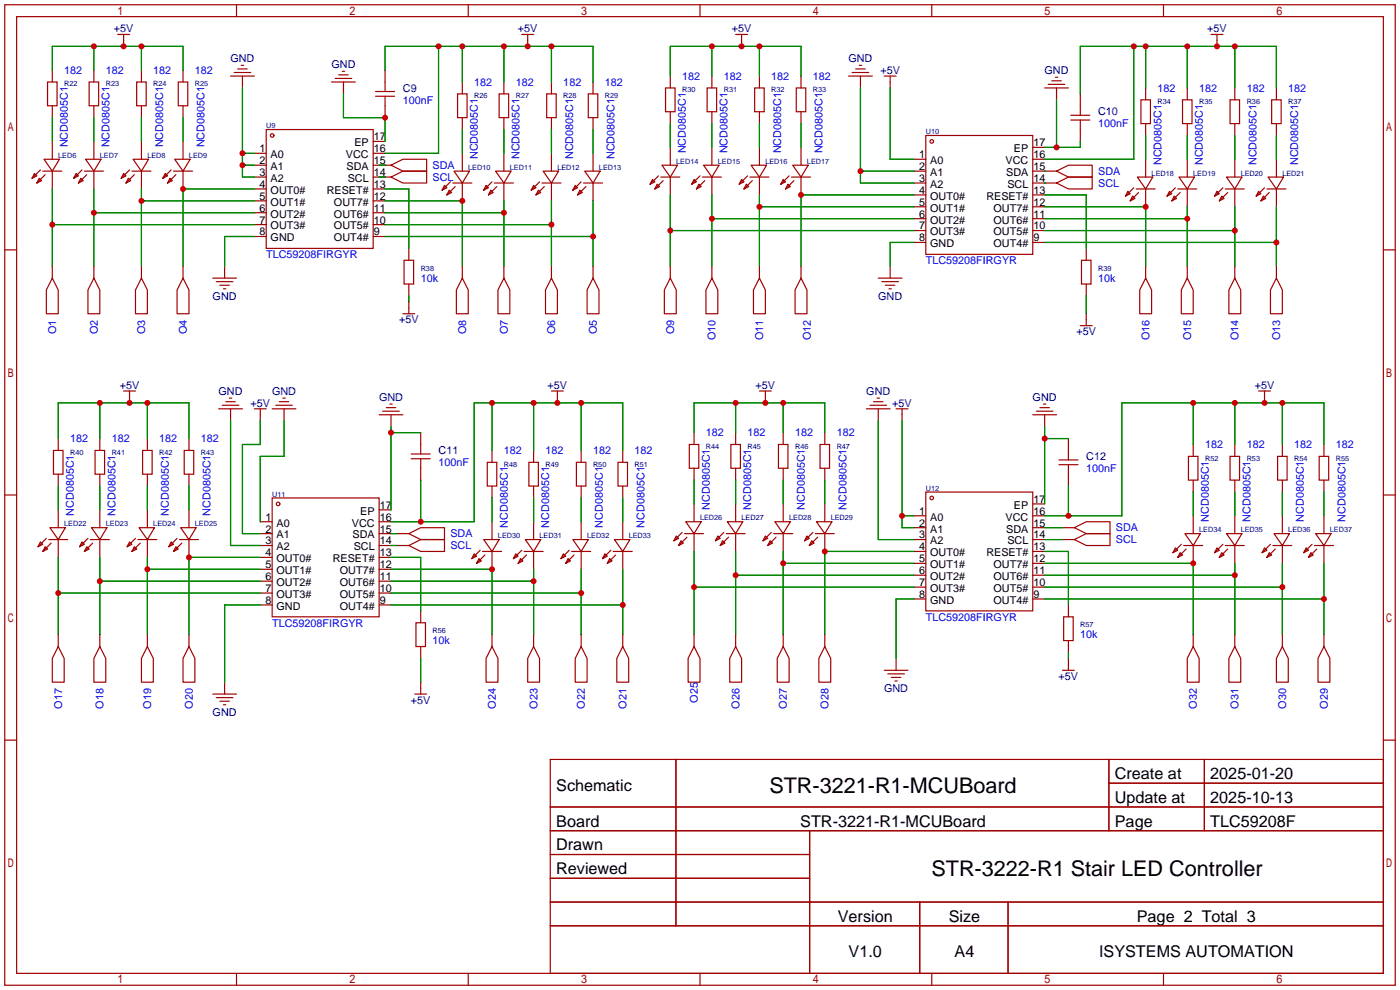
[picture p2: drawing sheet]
<svg xmlns="http://www.w3.org/2000/svg" width="299mm" height="212mm" viewBox="0 0 299 212" stroke-linecap="round" stroke-linejoin="round" font-family="sans-serif">
<g fill="none" stroke="#a10000" stroke-width=".25">
<path d="M1 1h297.2v209.6h-297.2zM3.6 3.6h292.1v204.4h-292.1zM10.2 17.5h2v5.1h-2zM11.2 15v2.5M19 17.5h2.1v5.1h-2.1zM20.1 15v2.5M25.1 7.4h2.6M26.4 7.4v2.5M29.2 17.5h2v5.1h-2zM30.2 15v2.5M38.1 17.5h2v5.1h-2zM39.1 15v2.5"/>
<path d="M49.3 16.3h5.1M50 15.5h3.6M50.5 1v2.6M50.8 14.7h2M51.6 14h.5M51.8 16.3v2.5M70.9 17.5h5M71.6 16.8h3.6M72.4 16h2M73.2 15.2h.5M73.4 17.5v2.6M80.3 19.6h4"/>
<path d="M82.3 15v4.6M98.8 17.5v2.6M100.1 1v2.6M107.7 17.5v2.6M111.5 7.4h2.5M112.8 7.4v2.5M117.9 17.5v2.6M126.7 17.5v2.6M142.2 18.8h2.1v5.1h-2.1zM143.3 16.3v2.5M149.6 1v2.6M151.1 18.8h2.1v5.1h-2.1z"/>
<path d="M152.1 16.3v2.5M157.2 7.4h2.6M158.5 7.4v2.5M161.3 18.8h2v5.1h-2zM162.3 16.3v2.5M170.2 18.8h2v5.1h-2zM171.2 16.3v2.5M181.4 16.3h5M182.1 15.5h3.6M182.9 14.7h2M183.6 14h.5M183.9 16.3v2.5"/>
<path d="M189 16.3h2.5M190.2 16.3v2.5M199.1 1v2.6M223.3 18.8h5M224 18h3.6M224.8 17.3h2M225.6 16.5h.5M225.8 18.8v2.5M244.9 18.8v2.5M248.7 1v2.6M253.7 18.8v2.5M258.8 7.4h2.6"/>
<path d="M260.1 7.4v2.5M263.9 18.8v2.5M272.8 18.8v2.5M7.4 37.1l.5 .5-1 .5zM8.4 38.1l.5 .5-1 .5zM8.6 36.3l-1.7 1.8M9.1 36.6h4.1M9.4 34h3.3l-1.5 2.6zM9.7 37.3l-1.8 1.8M11.2 22.6v2.5M11.2 30.2v3.8M11.2 36.6v3.8"/>
<path d="M16.3 37.1l.5 .5-1.1 .5zM17.3 38.1l.5 .5-1 .5zM17.5 36.3l-1.8 1.8M18 36.6h4.1M18.3 34h3.3l-1.5 2.6zM18.5 37.3l-1.7 1.8M20.1 22.6v2.5M20.1 30.2v3.8M20.1 36.6v3.8M26.4 37.1l.5 .5-1 .5zM27.4 38.1l.5 .5-1 .5zM27.7 36.3l-1.8 1.8"/>
<path d="M28.2 36.6h4.1M28.4 34h3.3l-1.5 2.6zM28.7 37.3l-1.8 1.8M30.2 22.6v2.5M30.2 30.2v3.8M30.2 36.6v3.8M35.3 37.1l.5 .5-1 .5zM36.3 38.1l.5 .5-1 .5zM36.6 36.3l-1.8 1.8M37.1 36.6h4M37.3 34h3.3l-1.5 2.6zM37.6 37.3l-1.8 1.8"/>
<path d="M39.1 22.6v2.5M39.1 30.2v3.8M39.1 36.6v3.8M54.4 32.8h2.5M54.4 35.3h2.5M54.4 37.8h2.5M56.9 27.7h22.9v25.4h-22.9zM79.8 32.8h2.5M79.8 35.3h3.8M79.8 37.8h3.8M79.8 30.2h2.5M80.3 20.6h4"/>
<path d="M82.3 20.6v4.5M83.6 35.3l2.5-1.3h5.1v2.6h-5.1zM83.6 37.8l2.5-1.2h5.1v2.5h-5.1zM95 39.6l.5 .5-1 .5zM96.3 38.9l-1.8 1.7M96.8 39.1h4M97 36.6h3.3l-1.5 2.5zM97.3 39.9l-1.8 1.8M97.8 20.1h2v5h-2zM98.8 25.1v2.6M98.8 32.8v3.8M98.8 39.1v3.8"/>
<path d="M103.9 39.6l.5 .5-1 .5zM105.2 38.9l-1.8 1.7M105.7 39.1h4M105.9 36.6h3.3l-1.5 2.5zM106.2 39.9l-1.8 1.8M106.7 20.1h2v5h-2zM107.7 25.1v2.6M107.7 32.8v3.8M107.7 39.1v3.8M114 39.6l.6 .5-1.1 .5zM115.3 38.9l-1.8 1.7M115.8 39.1h4.1"/>
<path d="M116.1 36.6h3.3l-1.5 2.5zM116.3 39.9l-1.7 1.8M116.8 20.1h2.1v5h-2.1zM117.9 25.1v2.6M117.9 32.8v3.8M117.9 39.1v3.8M122.9 39.6l.5 .5-1 .5zM124.2 38.9l-1.8 1.7M124.7 39.1h4.1M125 36.6h3.3l-1.6 2.5zM125.2 39.9l-1.8 1.8M125.7 20.1h2.1v5h-2.1z"/>
<path d="M126.7 25.1v2.6M126.7 32.8v3.8M126.7 39.1v3.8M139.4 38.4l.6 .5-1.1 .5zM140.5 39.4l.5 .5-1 .5zM140.7 37.6l-1.8 1.8M141.2 37.8h4.1M141.5 35.3h3.3l-1.5 2.5zM141.7 38.6l-1.7 1.8M143.3 23.9v2.5M143.3 31.5v3.8M143.3 37.8v3.9"/>
<path d="M148.3 38.4l.5 .5-1 .5zM149.4 39.4l.5 .5-1.1 .5zM149.6 37.6l-1.8 1.8M150.1 37.8h4.1M150.4 35.3h3.3l-1.6 2.5zM150.6 38.6l-1.8 1.8M152.1 23.9v2.5M152.1 31.5v3.8M152.1 37.8v3.9M158.5 38.4l.5 .5-1 .5zM159.5 39.4l.5 .5-1 .5zM159.8 37.6l-1.8 1.8"/>
<path d="M160.3 37.8h4M160.5 35.3h3.3l-1.5 2.5zM160.8 38.6l-1.8 1.8M162.3 23.9v2.5M162.3 31.5v3.8M162.3 37.8v3.9M167.4 38.4l.5 .5-1 .5zM168.4 39.4l.5 .5-1 .5zM168.7 37.6l-1.8 1.8M169.2 37.8h4M169.4 35.3h3.3l-1.5 2.5zM169.7 38.6l-1.8 1.8"/>
<path d="M171.2 23.9v2.5M171.2 31.5v3.8M171.2 37.8v3.9M195.3 34h2.6M195.3 36.6h2.6M195.3 39.1h2.6M197.9 29h22.8v25.4h-22.8zM220.7 34h2.6M220.7 36.6h5.1M220.7 39.1h5.1M220.7 31.5h2.6M225.8 36.6l2.5-1.3h5.1v2.5h-5.1z"/>
<path d="M225.8 39.1l2.5-1.3h5.1v2.6h-5.1zM228.9 25.7h4M228.9 24.6h4M230.9 20.1v4.5M230.9 25.7v4.5M243.1 37.8h3.3l-1.5 2.6zM243.8 21.3h2.1v5.1h-2.1zM244.9 26.4v2.6M244.9 34v3.8M252 37.8h3.3l-1.6 2.6zM252.7 21.3h2.1v5.1h-2.1zM253.7 26.4v2.6"/>
<path d="M253.7 34v3.8M262.1 37.8h3.3l-1.5 2.6zM262.9 21.3h2v5.1h-2zM263.9 26.4v2.6M263.9 34v3.8M271 37.8h3.3l-1.5 2.6zM271.8 21.3h2v5.1h-2zM272.8 26.4v2.6M272.8 34v3.8M1 53.4h2.6M11.2 59.4l1.2 2.6v5.1h-2.5v-5.1zM11.2 56.9v2.5"/>
<path d="M20.1 59.4l1.2 2.6v5.1h-2.5v-5.1zM20.1 56.9v2.5M30.2 59.4l1.3 2.6v5.1h-2.5v-5.1zM30.2 56.9v2.5M39.1 59.4l1.3 2.6v5.1h-2.6v-5.1zM39.1 56.9v2.5M45.5 59.4h5M48 56.9v2.5M54.4 40.4h2.5M54.4 42.9h2.5M54.4 45.5h2.5M54.4 48h2.5"/>
<path d="M54.4 50.5h2.5M79.8 40.4h2.5M79.8 42.9h2.5M79.8 45.5h2.5M79.8 48h2.5M79.8 50.5h2.5M86.4 55.6h2v5.1h-2zM87.4 53.1v2.5M96 40.6l.5 .5-1 .6zM98.8 59.4l1.3 2.6v5.1h-2.6v-5.1zM98.8 56.9v2.5M104.9 40.6l.5 .5-1 .6z"/>
<path d="M107.7 59.4l1.3 2.6v5.1h-2.6v-5.1zM107.7 56.9v2.5M115.1 40.6l.5 .5-1 .6zM117.9 59.4l1.2 2.6v5.1h-2.5v-5.1zM117.9 56.9v2.5M124 40.6l.5 .5-1.1 .6zM126.7 59.4l1.3 2.6v5.1h-2.5v-5.1zM126.7 56.9v2.5M143.3 59.4l1.2 2.6v5.1h-2.5v-5.1zM143.3 56.9v2.5M152.1 59.4l1.3 2.6v5.1h-2.5v-5.1zM152.1 56.9v2.5"/>
<path d="M162.3 59.4l1.3 2.6v5.1h-2.6v-5.1zM162.3 56.9v2.5M171.2 59.4l1.3 2.6v5.1h-2.6v-5.1zM171.2 56.9v2.5M187.7 59.4h5.1M190.2 56.9v2.5M195.3 41.7h2.6M195.3 44.2h2.6M195.3 46.7h2.6M195.3 49.3h2.6M195.3 51.8h2.6M220.7 41.7h2.6"/>
<path d="M220.7 44.2h2.6M220.7 46.7h2.6M220.7 49.3h2.6M220.7 51.8h2.6M231.1 55.6h2.1v5.1h-2.1zM232.2 53.1v2.5M241 40.9l.6 .5-1.1 .5zM242.1 41.9l.5 .5-1 .5zM242.3 40.1l-1.8 1.8M242.8 40.4h4.1M243.3 41.1l-1.7 1.8M244.9 59.4l1.2 2.6v5.1h-2.5v-5.1z"/>
<path d="M244.9 40.4v3.8M244.9 56.9v2.5M249.9 40.9l.5 .5-1 .5zM251 41.9l.5 .5-1.1 .5zM251.2 40.1l-1.8 1.8M251.7 40.4h4.1M252.2 41.1l-1.8 1.8M253.7 59.4l1.3 2.6v5.1h-2.5v-5.1zM253.7 40.4v3.8M253.7 56.9v2.5M260.1 40.9l.5 .5-1 .5zM261.1 41.9l.5 .5-1 .5z"/>
<path d="M261.4 40.1l-1.8 1.8M261.9 40.4h4M262.4 41.1l-1.8 1.8M263.9 59.4l1.3 2.6v5.1h-2.6v-5.1zM263.9 40.4v3.8M263.9 56.9v2.5M269 40.9l.5 .5-1 .5zM270 41.9l.5 .5-1 .5zM270.3 40.1l-1.8 1.8M270.8 40.4h4M271.3 41.1l-1.8 1.8M272.8 59.4l1.3 2.6v5.1h-2.6v-5.1z"/>
<path d="M272.8 40.4v3.8M272.8 56.9v2.5M295.7 53.4h2.5M46.2 60.2h3.6M47 61h2M47.8 61.7h.5M86.1 67.1h2.5M87.4 60.7v2.5M87.4 64.5v2.6M188.5 60.2h3.5M189.2 61h2.1M190 61.7h.5"/>
<path d="M230.9 69.6h2.5M232.2 60.7v2.5M232.2 67.1v2.5M11.4 96.3h2.1v5h-2.1zM12.4 93.7v2.6M20.3 96.3h2.1v5h-2.1zM21.3 93.7v2.6M26.4 83.6h2.6M27.7 83.6v2.5M30.5 96.3h2v5h-2zM31.5 93.7v2.6M39.4 96.3h2v5h-2z"/>
<path d="M40.4 93.7v2.6M46.7 87.4h5.1M47.5 86.6h3.6M48.3 85.9h2M49 85.1h.5M49.3 87.4v2.5M54.4 87.4h2.5M55.6 87.4v2.5M58.2 87.4h5M58.9 86.6h3.6M59.7 85.9h2M60.5 85.1h.5"/>
<path d="M60.7 87.4v2.5M81 88.6h5.1M81.8 87.9h3.5M82.5 87.1h2.1M83.3 86.4h.5M83.6 88.6v2.6M87.9 98h4M87.9 97h4M89.9 92.5v4.5M89.9 98v4.6M104.1 98.8h2.1v5.1h-2.1zM105.2 96.3v2.5"/>
<path d="M113 98.8h2.1v5.1h-2.1zM114 96.3v2.5M117.9 83.6h2.5M119.1 83.6v2.5M123.2 98.8h2v5.1h-2zM124.2 96.3v2.5M132.1 98.8h2v5.1h-2zM133.1 96.3v2.5M147.3 95h2.1v5.1h-2.1zM148.3 92.5v2.5M156.2 95h2v5.1h-2zM157.2 92.5v2.5"/>
<path d="M162.3 83.6h2.5M163.6 83.6v2.5M166.4 95h2v5.1h-2zM167.4 92.5v2.5M175.3 95h2v5.1h-2zM176.3 92.5v2.5M185.2 87.4h5M185.9 86.6h3.6M186.7 85.9h2M187.5 85.1h.5M187.7 87.4v2.5M191.5 87.4h2.6"/>
<path d="M192.8 87.4v2.5M220.7 88.6h5.1M221.5 87.9h3.5M222.2 87.1h2.1M223 86.4h.5M223.3 88.6v2.6M226.3 99.3h4.1M226.3 98.3h4.1M228.3 93.7v4.6M228.3 99.3v4.6M254 97.5h2v5.1h-2zM255 95v2.5"/>
<path d="M262.9 97.5h2v5.1h-2zM263.9 95v2.5M269 83.6h2.5M270.3 83.6v2.5M273 97.5h2.1v5.1h-2.1zM274.1 95v2.5M281.9 97.5h2.1v5.1h-2.1zM283 95v2.5M1 105.8h2.6M8.6 115.8l.5 .5-1 .5zM9.7 116.8l.5 .5-1.1 .6zM9.9 115.1l-1.8 1.7"/>
<path d="M10.4 115.3h4.1M10.7 112.8h3.3l-1.6 2.5zM10.9 116.1l-1.8 1.8M12.4 101.3v2.6M12.4 109v3.8M12.4 115.3v3.8M17.5 115.8l.5 .5-1 .5zM18.5 116.8l.5 .5-1 .6zM18.8 115.1l-1.8 1.7M19.3 115.3h4.1M19.6 112.8h3.3l-1.6 2.5zM19.8 116.1l-1.8 1.8"/>
<path d="M21.3 101.3v2.6M21.3 109v3.8M21.3 115.3v3.8M27.7 115.8l.5 .5-1 .5zM28.7 116.8l.5 .5-1 .6zM29 115.1l-1.8 1.7M29.5 115.3h4M29.7 112.8h3.3l-1.5 2.5zM30 116.1l-1.8 1.8M31.5 101.3v2.6M31.5 109v3.8M31.5 115.3v3.8"/>
<path d="M36.6 115.8l.5 .5-1 .5zM37.6 116.8l.5 .5-1 .6zM37.8 115.1l-1.7 1.7M38.4 115.3h4M38.6 112.8h3.3l-1.5 2.5zM38.9 116.1l-1.8 1.8M40.4 101.3v2.6M40.4 109v3.8M40.4 115.3v3.8M55.6 111.5h2.6M55.6 114h2.6M55.6 116.6h2.6"/>
<path d="M55.6 119.1h2.6M58.2 106.4h22.8v25.4h-22.8zM81 111.5h2.6M81 114h2.6M81 116.6h2.6M81 119.1h2.6M81 109h2.6M84.8 114h2.6M84.8 116.6h2.6M87.4 114l2.5-1.2h5.1v2.5h-5.1zM87.4 116.6l2.5-1.3h5.1v2.6h-5.1zM101.3 118.4l.6 .5-1.1 .5z"/>
<path d="M102.4 119.4l.5 .5-1 .5zM102.6 117.6l-1.8 1.8M103.1 117.9h4.1M103.4 115.3h3.3l-1.5 2.6zM103.6 118.6l-1.7 1.8M105.2 103.9v2.5M105.2 111.5v3.8M105.2 117.9v3.8M110.2 118.4l.5 .5-1 .5zM111.3 119.4l.5 .5-1.1 .5zM111.5 117.6l-1.8 1.8M112 117.9h4.1"/>
<path d="M112.3 115.3h3.3l-1.6 2.6zM112.5 118.6l-1.8 1.8M114 103.9v2.5M114 111.5v3.8M114 117.9v3.8M120.4 118.4l.5 .5-1 .5zM121.4 119.4l.5 .5-1 .5zM121.7 117.6l-1.8 1.8M122.2 117.9h4M122.4 115.3h3.3l-1.5 2.6zM122.7 118.6l-1.8 1.8M124.2 103.9v2.5"/>
<path d="M124.2 111.5v3.8M124.2 117.9v3.8M129.3 118.4l.5 .5-1 .5zM130.3 119.4l.5 .5-1 .5zM130.6 117.6l-1.8 1.8M131.1 117.9h4M131.3 115.3h3.3l-1.5 2.6zM131.6 118.6l-1.8 1.8M133.1 103.9v2.5M133.1 111.5v3.8M133.1 117.9v3.8M144.5 114.6l.5 .5-1 .5z"/>
<path d="M145.5 115.6l.5 .5-1 .5zM145.8 113.8l-1.8 1.8M146.3 114h4.1M146.6 111.5h3.3l-1.6 2.5zM146.8 114.8l-1.8 1.8M148.3 100.1v2.5M148.3 107.7v3.8M148.3 114v3.9M153.4 114.6l.5 .5-1 .5zM154.4 115.6l.5 .5-1 .5zM154.7 113.8l-1.8 1.8M155.2 114h4.1"/>
<path d="M155.4 111.5h3.3l-1.5 2.5zM155.7 114.8l-1.8 1.8M157.2 100.1v2.5M157.2 107.7v3.8M157.2 114v3.9M163.6 114.6l.5 .5-1 .5zM164.6 115.6l.5 .5-1 .5zM164.8 113.8l-1.7 1.8M165.4 114h4M165.6 111.5h3.3l-1.5 2.5zM165.9 114.8l-1.8 1.8M167.4 100.1v2.5"/>
<path d="M167.4 107.7v3.8M167.4 114v3.9M172.5 114.6l.5 .5-1 .5zM173.5 115.6l.5 .5-1 .5zM173.7 113.8l-1.7 1.8M174.2 114h4.1M174.5 111.5h3.3l-1.5 2.5zM174.8 114.8l-1.8 1.8M176.3 100.1v2.5M176.3 107.7v3.8M176.3 114v3.9M195.3 110.2h2.6"/>
<path d="M195.3 112.8h2.6M195.3 115.3h2.6M195.3 117.9h2.6M197.9 105.2h22.8v25.4h-22.8zM220.7 110.2h2.6M220.7 112.8h2.6M220.7 115.3h2.6M220.7 117.9h2.6M220.7 107.7h2.6M227.1 112.8h2.5M227.1 115.3h2.5M229.6 112.8l2.6-1.3h5v2.5h-5z"/>
<path d="M229.6 115.3l2.6-1.3h5v2.6h-5zM251.2 117.1l.5 .5-1 .5zM252.2 118.1l.5 .5-1 .5zM252.5 116.3l-1.8 1.8M253 116.6h4M253.2 114h3.3l-1.5 2.6zM253.5 117.3l-1.8 1.8M255 102.6v2.6M255 110.2v3.8M255 116.6v3.8M260.1 117.1l.5 .5-1 .5zM261.1 118.1l.5 .5-1 .5z"/>
<path d="M261.4 116.3l-1.8 1.8M261.9 116.6h4M262.1 114h3.3l-1.5 2.6zM262.4 117.3l-1.8 1.8M263.9 102.6v2.6M263.9 110.2v3.8M263.9 116.6v3.8M270.3 117.1l.5 .5-1.1 .5zM271.3 118.1l.5 .5-1 .5zM271.5 116.3l-1.8 1.8M272 116.6h4.1M272.3 114h3.3l-1.5 2.6z"/>
<path d="M272.5 117.3l-1.7 1.8M274.1 102.6v2.6M274.1 110.2v3.8M274.1 116.6v3.8M279.1 117.1l.6 .5-1.1 .5zM280.2 118.1l.5 .5-1 .5zM280.4 116.3l-1.8 1.8M280.9 116.6h4.1M281.2 114h3.3l-1.5 2.6zM281.4 117.3l-1.7 1.8M283 102.6v2.6M283 110.2v3.8"/>
<path d="M283 116.6v3.8M295.7 105.8h2.5M12.4 138.2l1.3 2.5v5.1h-2.5v-5.1zM12.4 135.6v2.6M21.3 138.2l1.3 2.5v5.1h-2.5v-5.1zM21.3 135.6v2.6M31.5 138.2l1.3 2.5v5.1h-2.6v-5.1zM31.5 135.6v2.6M40.4 138.2l1.3 2.5v5.1h-2.6v-5.1zM40.4 135.6v2.6M55.6 121.7h2.6M55.6 124.2h2.6"/>
<path d="M55.6 126.7h2.6M55.6 129.3h2.6M81 121.7h2.6M81 124.2h2.6M81 126.7h2.6M81 129.3h2.6M88.9 133.1h2v5.1h-2zM89.9 130.6v2.5M89.9 138.2v2.5M105.2 138.2l1.2 2.5v5.1h-2.5v-5.1zM105.2 135.6v2.6M114 138.2l1.3 2.5v5.1h-2.5v-5.1z"/>
<path d="M114 135.6v2.6M124.2 138.2l1.3 2.5v5.1h-2.6v-5.1zM124.2 135.6v2.6M133.1 138.2l1.3 2.5v5.1h-2.6v-5.1zM133.1 135.6v2.6M148.3 138.2l1.3 2.5v5.1h-2.5v-5.1zM148.3 135.6v2.6M157.2 138.2l1.3 2.5v5.1h-2.5v-5.1zM157.2 135.6v2.6M167.4 138.2l1.3 2.5v5.1h-2.6v-5.1zM167.4 135.6v2.6M176.3 138.2l1.2 2.5v5.1h-2.5v-5.1z"/>
<path d="M176.3 135.6v2.6M195.3 120.4h2.6M195.3 122.9h2.6M195.3 125.5h2.6M195.3 128h2.6M220.7 120.4h2.6M220.7 122.9h2.6M220.7 125.5h2.6M220.7 128h2.6M227.3 131.8h2.1v5.1h-2.1zM228.3 129.3v2.5M228.3 136.9v2.5"/>
<path d="M255 138.2l1.3 2.5v5.1h-2.6v-5.1zM255 135.6v2.6M263.9 138.2l1.3 2.5v5.1h-2.6v-5.1zM263.9 135.6v2.6M274.1 138.2l1.2 2.5v5.1h-2.5v-5.1zM274.1 135.6v2.6M283 138.2l1.2 2.5v5.1h-2.5v-5.1zM283 135.6v2.6M1 158.2h2.6M45.5 148.3h5M46.2 149.1h3.6M47 149.9h2"/>
<path d="M47.8 150.6h.5M48 145.8v2.5M88.6 148.3h2.6M89.9 145.8v2.5M189 143.3h5.1M189.7 144h3.6M190.5 144.8h2M191.3 145.5h.5M191.5 140.7v2.6M227.1 143.3h2.5M228.3 140.7v2.6M295.7 158.2h2.5"/>
<path d="M117.6 162.3h178.1v45.7h-178.1zM117.6 172.5h178.1M117.6 177.5h178.1M144.5 162.3v35.6M173 177.5v30.5M237 162.3v15.2M237 167.4h58.7M257.4 162.3v15.2M117.6 182.6h55.4M117.6 192.8h178.1M117.6 187.7h55.4M117.6 197.9h178.1"/>
<path d="M196.6 192.8v15.2M215.4 192.8v15.2M50.5 208v2.6M100.1 208v2.6M149.6 208v2.6M199.1 208v2.6M248.7 208v2.6"/>
<circle cx="58.2" cy="29" r=".38"/>
<circle cx="199.1" cy="30.2" r=".38"/>
<circle cx="59.4" cy="107.7" r=".38"/>
<circle cx="199.1" cy="106.4" r=".38"/>
</g>
<g fill="none" stroke="#008700" stroke-width=".25">
<path d="M11.2 15v-5.1h27.9v5.1M20.1 9.9v5.1M30.2 9.9v5.1M51.8 18.8v19h2.6M82.3 15v-5.1h44.4v7.6M93.7 9.9v22.9h-11.4M98.8 9.9v7.6M107.7 9.9v7.6M117.9 9.9v7.6M143.3 16.3v-6.4h27.9v6.4M152.1 9.9v6.4M162.3 9.9v6.4"/>
<path d="M183.9 18.8v20.3h11.4M190.2 18.8v15.2h5.1M242.3 9.9v24.1h-19M244.9 9.9v8.9M253.7 9.9v8.9M263.9 9.9v8.9M272.8 18.8v-8.9h-41.9v10.2M11.2 25.1v5.1M20.1 25.1v5.1M30.2 25.1v5.1M39.1 25.1v5.1M51.8 35.3h2.6"/>
<path d="M51.8 32.8h2.6M73.4 20.1v5h8.9v5.1M81 35.3h1.3M81 37.8h1.3M98.8 27.7v5.1M107.7 27.7v5.1M117.9 27.7v5.1M126.7 27.7v5.1M143.3 26.4v5.1M152.1 26.4v5.1M162.3 26.4v5.1M171.2 26.4v5.1"/>
<path d="M183.9 36.6h11.4M223.3 39.1h.1M223.3 36.6h.1M225.8 21.3v10.2M230.9 30.2v1.3h-7.6M244.9 29v5M253.7 29v5M263.9 29v5M272.8 29v5M11.2 40.4v16.5M11.2 48h43.2M20.1 40.4v16.5"/>
<path d="M20.1 45.5h34.3M30.2 40.4v16.5M30.2 42.9h24.2M54.4 40.4h-15.3v16.5M54.4 50.5h-6.4v6.4M82.3 40.4h5.1v12.7M82.3 42.9h16.5v14M82.3 45.5h25.4M82.3 48h35.6M82.3 50.5h44.4M107.7 42.9v14M117.9 42.9v14"/>
<path d="M126.7 42.9v14M143.3 41.7v15.2M143.3 49.3h52M152.1 41.7v15.2M152.1 46.7h43.2M162.3 41.7v15.2M162.3 44.2h33M195.3 41.7h-24.1v15.2M195.3 51.8h-5.1v5.1M223.3 41.7h8.9v11.4M223.3 44.2h21.6v12.7M223.3 46.7h30.4"/>
<path d="M223.3 49.3h40.6M223.3 51.8h49.5M253.7 44.2v12.7M263.9 44.2v12.7M272.8 44.2v12.7M87.4 63.2v1.3M232.2 63.2v3.9M12.4 93.7v-7.6h28v7.6M21.3 86.1v7.6M31.5 86.1v7.6M49.3 89.9v26.7h6.3M55.6 89.9v5.1h-3.8v19h3.8"/>
<path d="M60.7 89.9v7.6h-5.1v14M83.6 91.2v17.8M83.6 92.5h6.3M105.2 86.1v10.2M114 86.1v10.2M124.2 86.1v10.2M133.1 96.3v-10.2h-31.8v25.4h-17.7M148.3 92.5v-6.4h28v6.4M157.2 86.1v6.4M167.4 86.1v6.4M187.7 89.9v25.4h7.6M192.8 89.9v22.9h2.5"/>
<path d="M223.3 91.2v16.5M223.3 93.7h5M255 86.1v8.9M263.9 86.1v8.9M274.1 86.1v8.9M283 95v-8.9h-43.2v24.1h-16.5M12.4 103.9v5.1M12.4 119.1v16.5M21.3 103.9v5.1M21.3 119.1v16.5M31.5 103.9v5.1M31.5 119.1v16.5"/>
<path d="M40.4 103.9v5.1M55.6 119.1h-15.2v16.5M83.6 116.6h1.2M83.6 114h1.2M83.6 119.1h6.3v11.5M89.9 102.6v8.9M105.2 106.4v5.1M114 106.4v5.1M124.2 106.4v5.1M133.1 106.4v5.1M148.3 102.6v5.1M148.3 117.9v17.7"/>
<path d="M157.2 102.6v5.1M157.2 117.9v17.7M167.4 102.6v5.1M167.4 117.9v17.7M176.3 102.6v5.1M192.8 110.2h2.5M195.3 117.9h-19v17.7M223.3 115.3h3.8M223.3 112.8h3.8M223.3 117.9h5v11.4M228.3 103.9v6.3M255 105.2v5"/>
<path d="M263.9 105.2v5M274.1 105.2v5M283 105.2v5M12.4 126.7h43.2M21.3 124.2h34.3M31.5 121.7h24.1M55.6 129.3h-7.6v16.5M83.6 121.7h21.6v13.9M83.6 124.2h30.4M83.6 126.7h40.6M83.6 129.3h49.5M114 121.7v13.9"/>
<path d="M124.2 121.7v13.9M133.1 121.7v13.9M148.3 125.5h47M157.2 122.9h38.1M167.4 120.4h27.9M195.3 128h-3.8v12.7M223.3 120.4h31.7v15.2M223.3 122.9h40.6M223.3 125.5h50.8M223.3 128h59.7M228.3 139.4v1.3M263.9 120.4v15.2"/>
<path d="M274.1 120.4v15.2M283 120.4v15.2M89.9 140.7v5.1"/>
</g>
<g fill="#c00">
<circle cx="20.1" cy="9.9" r=".63"/>
<circle cx="26.4" cy="9.9" r=".63"/>
<circle cx="30.2" cy="9.9" r=".63"/>
<circle cx="39.1" cy="40.4" r=".63"/>
<circle cx="30.2" cy="42.9" r=".63"/>
<circle cx="20.1" cy="45.5" r=".63"/>
<circle cx="11.2" cy="48" r=".63"/>
<circle cx="98.8" cy="42.9" r=".63"/>
<circle cx="107.7" cy="45.5" r=".63"/>
<circle cx="117.9" cy="48" r=".63"/>
<circle cx="126.7" cy="50.5" r=".63"/>
<circle cx="93.7" cy="9.9" r=".63"/>
<circle cx="98.8" cy="9.9" r=".63"/>
<circle cx="107.7" cy="9.9" r=".63"/>
<circle cx="112.8" cy="9.9" r=".63"/>
<circle cx="117.9" cy="9.9" r=".63"/>
<circle cx="82.3" cy="25.1" r=".63"/>
<circle cx="51.8" cy="32.8" r=".63"/>
<circle cx="51.8" cy="35.3" r=".63"/>
<circle cx="171.2" cy="41.7" r=".63"/>
<circle cx="162.3" cy="44.2" r=".63"/>
<circle cx="152.1" cy="46.7" r=".63"/>
<circle cx="143.3" cy="49.3" r=".63"/>
<circle cx="244.9" cy="44.2" r=".63"/>
<circle cx="253.7" cy="46.7" r=".63"/>
<circle cx="263.9" cy="49.3" r=".63"/>
<circle cx="272.8" cy="51.8" r=".63"/>
<circle cx="158.5" cy="9.9" r=".63"/>
<circle cx="152.1" cy="9.9" r=".63"/>
<circle cx="162.3" cy="9.9" r=".63"/>
<circle cx="260.1" cy="9.9" r=".63"/>
<circle cx="253.7" cy="9.9" r=".63"/>
<circle cx="244.9" cy="9.9" r=".63"/>
<circle cx="242.3" cy="9.9" r=".63"/>
<circle cx="263.9" cy="9.9" r=".63"/>
<circle cx="225.8" cy="31.5" r=".63"/>
<circle cx="40.4" cy="119.1" r=".63"/>
<circle cx="31.5" cy="121.7" r=".63"/>
<circle cx="21.3" cy="124.2" r=".63"/>
<circle cx="12.4" cy="126.7" r=".63"/>
<circle cx="105.2" cy="121.7" r=".63"/>
<circle cx="114" cy="124.2" r=".63"/>
<circle cx="124.2" cy="126.7" r=".63"/>
<circle cx="133.1" cy="129.3" r=".63"/>
<circle cx="27.7" cy="86.1" r=".63"/>
<circle cx="21.3" cy="86.1" r=".63"/>
<circle cx="31.5" cy="86.1" r=".63"/>
<circle cx="119.1" cy="86.1" r=".63"/>
<circle cx="114" cy="86.1" r=".63"/>
<circle cx="105.2" cy="86.1" r=".63"/>
<circle cx="89.9" cy="111.5" r=".63"/>
<circle cx="124.2" cy="86.1" r=".63"/>
<circle cx="83.6" cy="92.5" r=".63"/>
<circle cx="255" cy="120.4" r=".63"/>
<circle cx="263.9" cy="122.9" r=".63"/>
<circle cx="274.1" cy="125.5" r=".63"/>
<circle cx="283" cy="128" r=".63"/>
<circle cx="176.3" cy="117.9" r=".63"/>
<circle cx="167.4" cy="120.4" r=".63"/>
<circle cx="157.2" cy="122.9" r=".63"/>
<circle cx="148.3" cy="125.5" r=".63"/>
<circle cx="223.3" cy="93.7" r=".63"/>
<circle cx="228.3" cy="110.2" r=".63"/>
<circle cx="255" cy="86.1" r=".63"/>
<circle cx="263.9" cy="86.1" r=".63"/>
<circle cx="270.3" cy="86.1" r=".63"/>
<circle cx="274.1" cy="86.1" r=".63"/>
<circle cx="163.6" cy="86.1" r=".63"/>
<circle cx="157.2" cy="86.1" r=".63"/>
<circle cx="167.4" cy="86.1" r=".63"/>
<circle cx="183.9" cy="36.6" r=".63"/>
<circle cx="192.8" cy="110.2" r=".63"/>
</g>
<g font-size="4.6">
<text x="164.4" y="169.4">STR-3221-R1-MCUBoard</text>
<text x="199.1" y="187.2">STR-3222-R1 Stair LED Controller</text>
</g>
<g font-size="3.5">
<text x="238.3" y="166.5">Create at</text>
<text x="258.7" y="166.5">2025-01-20</text>
<text x="118.9" y="169.1">Schematic</text>
<text x="238.3" y="171.6">Update at</text>
<text x="258.7" y="171.6">2025-10-13</text>
<text x="118.9" y="176.7">Board</text>
<text x="171" y="176.7">STR-3221-R1-MCUBoard</text>
<text x="238.3" y="176.7">Page</text>
<text x="258.7" y="176.7">TLC59208F</text>
<text x="118.9" y="181.8">Drawn</text>
<text x="118.9" y="186.8">Reviewed</text>
<text x="179.1" y="197">Version</text>
<text x="202.8" y="197">Size</text>
<text x="243" y="197">Page 2 Total 3</text>
<text x="181.4" y="204.6">V1.0</text>
<text x="204" y="204.6">A4</text>
<text x="234.9" y="204.6">ISYSTEMS AUTOMATION</text>
</g>
<g font-size="2.3" fill="#000080">
<text x="24.3" y="6.9">+5V</text>
<text x="110.7" y="6.9">+5V</text>
<text x="156.4" y="6.9">+5V</text>
<text x="258" y="6.9">+5V</text>
<text x="49.3" y="13.3">GND</text>
<text x="70.8" y="14.5">GND</text>
<text x="181.3" y="13.3">GND</text>
<text x="188.2" y="15.8">+5V</text>
<text x="223.2" y="15.8">GND</text>
<text x="86.1" y="19.6">C9</text>
<text x="234.7" y="24.7">C10</text>
<text x="45.4" y="64.1">GND</text>
<text x="187.7" y="64.1">GND</text>
<text x="85.3" y="69.1">+5V</text>
<text x="230.1" y="71.7">+5V</text>
<text x="25.6" y="83.1">+5V</text>
<text x="117" y="83.1">+5V</text>
<text x="161.5" y="83.1">+5V</text>
<text x="268.2" y="83.1">+5V</text>
<text x="46.7" y="84.4">GND</text>
<text x="53.5" y="86.9">+5V</text>
<text x="58.1" y="84.4">GND</text>
<text x="81" y="85.6">GND</text>
<text x="185.1" y="84.4">GND</text>
<text x="190.7" y="86.9">+5V</text>
<text x="220.7" y="85.6">GND</text>
<text x="93.7" y="97.1">C11</text>
<text x="232.2" y="98.3">C12</text>
<text x="189" y="147.9">GND</text>
<text x="226.3" y="145.3">+5V</text>
<text x="45.4" y="153">GND</text>
<text x="87.8" y="150.4">+5V</text>
</g>
<g font-size="2.3" fill="#00f">
<text x="13.7" y="15.8">182</text>
<text x="22.6" y="15.8">182</text>
<text x="32.8" y="15.8">182</text>
<text x="41.7" y="15.8">182</text>
<text x="145.8" y="17.1">182</text>
<text x="154.7" y="17.1">182</text>
<text x="164.8" y="17.1">182</text>
<text x="173.7" y="17.1">182</text>
<text x="86.1" y="22.1">100nF</text>
<text x="101.3" y="18.3">182</text>
<text x="110.2" y="18.3">182</text>
<text x="120.4" y="18.3">182</text>
<text x="129.3" y="18.3">182</text>
<text x="247.4" y="19.6">182</text>
<text x="256.3" y="19.6">182</text>
<text x="266.4" y="19.6">182</text>
<text x="275.3" y="19.6">182</text>
<text x="234.7" y="27.2">100nF</text>
<text x="14.5" y="31.5" transform="rotate(-90 14.5 31.5)">NCD0805C1</text>
<text x="23.4" y="31.5" transform="rotate(-90 23.4 31.5)">NCD0805C1</text>
<text x="34.8" y="31.5" transform="rotate(-90 34.8 31.5)">NCD0805C1</text>
<text x="43.7" y="31.5" transform="rotate(-90 43.7 31.5)">NCD0805C1</text>
<text x="102.2" y="34" transform="rotate(-90 102.2 34)">NCD0805C1</text>
<text x="111" y="34" transform="rotate(-90 111 34)">NCD0805C1</text>
<text x="122.5" y="34" transform="rotate(-90 122.5 34)">NCD0805C1</text>
<text x="131.4" y="34" transform="rotate(-90 131.4 34)">NCD0805C1</text>
<text x="146.6" y="32.8" transform="rotate(-90 146.6 32.8)">NCD0805C1</text>
<text x="155.5" y="32.8" transform="rotate(-90 155.5 32.8)">NCD0805C1</text>
<text x="166.9" y="32.8" transform="rotate(-90 166.9 32.8)">NCD0805C1</text>
<text x="175.8" y="32.8" transform="rotate(-90 175.8 32.8)">NCD0805C1</text>
<text x="248.2" y="35.3" transform="rotate(-90 248.2 35.3)">NCD0805C1</text>
<text x="257.1" y="35.3" transform="rotate(-90 257.1 35.3)">NCD0805C1</text>
<text x="268.5" y="35.3" transform="rotate(-90 268.5 35.3)">NCD0805C1</text>
<text x="277.4" y="35.3" transform="rotate(-90 277.4 35.3)">NCD0805C1</text>
<text x="92.5" y="36.1">SDA</text>
<text x="92.5" y="38.7">SCL</text>
<text x="234.7" y="37.4">SDA</text>
<text x="234.7" y="39.9">SCL</text>
<text x="56.9" y="55.2">TLC59208FIRGYR</text>
<text x="197.9" y="56.4">TLC59208FIRGYR</text>
<text x="89.9" y="60.2">10k</text>
<text x="234.7" y="60.2">10k</text>
<text x="12" y="71.4" transform="rotate(-90 12 71.4)">O1</text>
<text x="20.9" y="71.4" transform="rotate(-90 20.9 71.4)">O2</text>
<text x="31" y="71.4" transform="rotate(-90 31 71.4)">O3</text>
<text x="39.9" y="71.4" transform="rotate(-90 39.9 71.4)">O4</text>
<text x="99.6" y="71.4" transform="rotate(-90 99.6 71.4)">O8</text>
<text x="108.5" y="71.4" transform="rotate(-90 108.5 71.4)">O7</text>
<text x="118.7" y="71.4" transform="rotate(-90 118.7 71.4)">O6</text>
<text x="127.6" y="71.4" transform="rotate(-90 127.6 71.4)">O5</text>
<text x="144.1" y="71.4" transform="rotate(-90 144.1 71.4)">O9</text>
<text x="153" y="72.7" transform="rotate(-90 153 72.7)">O10</text>
<text x="163.1" y="72.7" transform="rotate(-90 163.1 72.7)">O11</text>
<text x="173.3" y="72.7" transform="rotate(-90 173.3 72.7)">O12</text>
<text x="245.7" y="72.7" transform="rotate(-90 245.7 72.7)">O16</text>
<text x="254.6" y="72.7" transform="rotate(-90 254.6 72.7)">O15</text>
<text x="264.7" y="72.7" transform="rotate(-90 264.7 72.7)">O14</text>
<text x="273.6" y="72.7" transform="rotate(-90 273.6 72.7)">O13</text>
<text x="15" y="94.5">182</text>
<text x="23.9" y="94.5">182</text>
<text x="34" y="94.5">182</text>
<text x="42.9" y="94.5">182</text>
<text x="150.9" y="93.3">182</text>
<text x="159.8" y="93.3">182</text>
<text x="169.9" y="93.3">182</text>
<text x="178.8" y="93.3">182</text>
<text x="257.6" y="95.8">182</text>
<text x="266.4" y="95.8">182</text>
<text x="276.6" y="95.8">182</text>
<text x="285.5" y="95.8">182</text>
<text x="93.7" y="99.6">100nF</text>
<text x="107.7" y="97.1">182</text>
<text x="116.6" y="97.1">182</text>
<text x="126.7" y="97.1">182</text>
<text x="135.6" y="97.1">182</text>
<text x="232.2" y="100.9">100nF</text>
<text x="15.8" y="110.2" transform="rotate(-90 15.8 110.2)">NCD0805C1</text>
<text x="24.7" y="110.2" transform="rotate(-90 24.7 110.2)">NCD0805C1</text>
<text x="36.1" y="110.2" transform="rotate(-90 36.1 110.2)">NCD0805C1</text>
<text x="45" y="110.2" transform="rotate(-90 45 110.2)">NCD0805C1</text>
<text x="108.5" y="112.8" transform="rotate(-90 108.5 112.8)">NCD0805C1</text>
<text x="117.4" y="112.8" transform="rotate(-90 117.4 112.8)">NCD0805C1</text>
<text x="128.8" y="112.8" transform="rotate(-90 128.8 112.8)">NCD0805C1</text>
<text x="137.7" y="112.8" transform="rotate(-90 137.7 112.8)">NCD0805C1</text>
<text x="151.7" y="109" transform="rotate(-90 151.7 109)">NCD0805C1</text>
<text x="160.6" y="109" transform="rotate(-90 160.6 109)">NCD0805C1</text>
<text x="172" y="109" transform="rotate(-90 172 109)">NCD0805C1</text>
<text x="180.9" y="109" transform="rotate(-90 180.9 109)">NCD0805C1</text>
<text x="238.5" y="113.6">SDA</text>
<text x="258.4" y="111.5" transform="rotate(-90 258.4 111.5)">NCD0805C1</text>
<text x="267.3" y="111.5" transform="rotate(-90 267.3 111.5)">NCD0805C1</text>
<text x="278.7" y="111.5" transform="rotate(-90 278.7 111.5)">NCD0805C1</text>
<text x="287.6" y="111.5" transform="rotate(-90 287.6 111.5)">NCD0805C1</text>
<text x="96.3" y="114.9">SDA</text>
<text x="96.3" y="117.4">SCL</text>
<text x="238.5" y="116.1">SCL</text>
<text x="58.2" y="133.9">TLC59208FIRGYR</text>
<text x="92.5" y="137.7">10k</text>
<text x="197.9" y="132.6">TLC59208FIRGYR</text>
<text x="230.9" y="136.4">10k</text>
<text x="13.3" y="151.4" transform="rotate(-90 13.3 151.4)">O17</text>
<text x="22.1" y="151.4" transform="rotate(-90 22.1 151.4)">O18</text>
<text x="32.3" y="151.4" transform="rotate(-90 32.3 151.4)">O19</text>
<text x="41.2" y="151.4" transform="rotate(-90 41.2 151.4)">O20</text>
<text x="106" y="151.4" transform="rotate(-90 106 151.4)">O24</text>
<text x="114.9" y="151.4" transform="rotate(-90 114.9 151.4)">O23</text>
<text x="125" y="151.4" transform="rotate(-90 125 151.4)">O22</text>
<text x="133.9" y="151.4" transform="rotate(-90 133.9 151.4)">O21</text>
<text x="149.1" y="150.2" transform="rotate(-90 149.1 150.2)">O25</text>
<text x="158" y="151.4" transform="rotate(-90 158 151.4)">O26</text>
<text x="168.2" y="151.4" transform="rotate(-90 168.2 151.4)">O27</text>
<text x="177.1" y="151.4" transform="rotate(-90 177.1 151.4)">O28</text>
<text x="255.8" y="151.4" transform="rotate(-90 255.8 151.4)">O32</text>
<text x="264.7" y="151.4" transform="rotate(-90 264.7 151.4)">O31</text>
<text x="274.9" y="151.4" transform="rotate(-90 274.9 151.4)">O30</text>
<text x="283.8" y="151.4" transform="rotate(-90 283.8 151.4)">O29</text>
</g>
<g font-size="2.3">
<text x="79.9" y="30">17</text>
<text x="55.5" y="32.5">1</text>
<text x="55.5" y="35.1">2</text>
<text x="57.8" y="33.8">A0</text>
<text x="73.9" y="33.8">VCC</text>
<text x="75.7" y="31.3">EP</text>
<text x="79.9" y="35.1">15</text>
<text x="79.9" y="32.5">16</text>
<text x="196.5" y="33.8">1</text>
<text x="198.8" y="35.1">A0</text>
<text x="214.9" y="35.1">VCC</text>
<text x="216.7" y="32.5">EP</text>
<text x="220.9" y="33.8">16</text>
<text x="220.9" y="31.3">17</text>
<text x="55.5" y="37.6">3</text>
<text x="55.5" y="40.2">4</text>
<text x="57.8" y="36.3">A1</text>
<text x="57.8" y="38.9">A2</text>
<text x="57.8" y="41.4">OUT0#</text>
<text x="69.8" y="41.4">RESET#</text>
<text x="74.1" y="36.3">SDA</text>
<text x="74.3" y="38.9">SCL</text>
<text x="79.9" y="40.2">13</text>
<text x="79.9" y="37.6">14</text>
<text x="196.5" y="36.3">2</text>
<text x="196.5" y="38.9">3</text>
<text x="196.5" y="41.4">4</text>
<text x="198.8" y="37.6">A1</text>
<text x="198.8" y="40.2">A2</text>
<text x="215" y="37.6">SDA</text>
<text x="215.3" y="40.2">SCL</text>
<text x="220.9" y="41.4">13</text>
<text x="220.9" y="38.9">14</text>
<text x="220.9" y="36.3">15</text>
<text x="55.5" y="42.7">5</text>
<text x="55.5" y="45.2">6</text>
<text x="55.5" y="47.8">7</text>
<text x="57.8" y="44">OUT1#</text>
<text x="57.8" y="46.5">OUT2#</text>
<text x="71.4" y="46.5">OUT6#</text>
<text x="71.4" y="44">OUT7#</text>
<text x="79.9" y="47.8">10</text>
<text x="79.9" y="45.2">11</text>
<text x="79.9" y="42.7">12</text>
<text x="196.5" y="44">5</text>
<text x="196.5" y="46.5">6</text>
<text x="198.8" y="42.7">OUT0#</text>
<text x="198.8" y="45.2">OUT1#</text>
<text x="198.8" y="47.8">OUT2#</text>
<text x="210.8" y="42.7">RESET#</text>
<text x="212.3" y="47.8">OUT6#</text>
<text x="212.3" y="45.2">OUT7#</text>
<text x="220.9" y="46.5">11</text>
<text x="220.9" y="44">12</text>
<text x="55.5" y="50.3">8</text>
<text x="57.8" y="49">OUT3#</text>
<text x="57.8" y="51.6">GND</text>
<text x="71.4" y="51.6">OUT4#</text>
<text x="71.4" y="49">OUT5#</text>
<text x="79.9" y="50.3">9</text>
<text x="196.5" y="49">7</text>
<text x="196.5" y="51.6">8</text>
<text x="198.8" y="50.3">OUT3#</text>
<text x="198.8" y="52.9">GND</text>
<text x="212.3" y="52.9">OUT4#</text>
<text x="212.3" y="50.3">OUT5#</text>
<text x="220.9" y="51.6">9</text>
<text x="220.9" y="49">10</text>
<text x="220.9" y="107.5">17</text>
<text x="56.8" y="111.3">1</text>
<text x="56.8" y="113.8">2</text>
<text x="59.1" y="112.5">A0</text>
<text x="75.2" y="112.5">VCC</text>
<text x="77" y="110">EP</text>
<text x="81.2" y="113.8">15</text>
<text x="81.2" y="111.3">16</text>
<text x="81.2" y="108.7">17</text>
<text x="196.5" y="110">1</text>
<text x="196.5" y="112.5">2</text>
<text x="198.8" y="111.3">A0</text>
<text x="198.8" y="113.8">A1</text>
<text x="214.9" y="111.3">VCC</text>
<text x="215" y="113.8">SDA</text>
<text x="216.7" y="108.7">EP</text>
<text x="220.9" y="112.5">15</text>
<text x="220.9" y="110">16</text>
<text x="56.8" y="116.4">3</text>
<text x="56.8" y="118.9">4</text>
<text x="59.1" y="115.1">A1</text>
<text x="59.1" y="117.6">A2</text>
<text x="75.3" y="115.1">SDA</text>
<text x="75.6" y="117.6">SCL</text>
<text x="81.2" y="118.9">13</text>
<text x="81.2" y="116.4">14</text>
<text x="196.5" y="115.1">3</text>
<text x="196.5" y="117.6">4</text>
<text x="198.8" y="116.4">A2</text>
<text x="198.8" y="118.9">OUT0#</text>
<text x="210.8" y="118.9">RESET#</text>
<text x="215.3" y="116.4">SCL</text>
<text x="220.9" y="117.6">13</text>
<text x="220.9" y="115.1">14</text>
<text x="56.8" y="121.4">5</text>
<text x="56.8" y="124">6</text>
<text x="59.1" y="120.2">OUT0#</text>
<text x="59.1" y="122.7">OUT1#</text>
<text x="59.1" y="125.2">OUT2#</text>
<text x="71.1" y="120.2">RESET#</text>
<text x="72.6" y="125.2">OUT6#</text>
<text x="72.6" y="122.7">OUT7#</text>
<text x="81.2" y="124">11</text>
<text x="81.2" y="121.4">12</text>
<text x="196.5" y="120.2">5</text>
<text x="196.5" y="122.7">6</text>
<text x="196.5" y="125.2">7</text>
<text x="198.8" y="121.4">OUT1#</text>
<text x="198.8" y="124">OUT2#</text>
<text x="212.3" y="124">OUT6#</text>
<text x="212.3" y="121.4">OUT7#</text>
<text x="220.9" y="125.2">10</text>
<text x="220.9" y="122.7">11</text>
<text x="220.9" y="120.2">12</text>
<text x="56.8" y="126.5">7</text>
<text x="56.8" y="129.1">8</text>
<text x="59.1" y="127.8">OUT3#</text>
<text x="59.1" y="130.3">GND</text>
<text x="72.6" y="130.3">OUT4#</text>
<text x="72.6" y="127.8">OUT5#</text>
<text x="81.2" y="129.1">9</text>
<text x="81.2" y="126.5">10</text>
<text x="196.5" y="127.8">8</text>
<text x="198.8" y="126.5">OUT3#</text>
<text x="198.8" y="129.1">GND</text>
<text x="212.3" y="129.1">OUT4#</text>
<text x="212.3" y="126.5">OUT5#</text>
<text x="220.9" y="127.8">9</text>
</g>
<g font-size="1.6" fill="#000080">
<text x="13.7" y="18.5">R22</text>
<text x="22.6" y="18.5">R23</text>
<text x="32.8" y="18.5">R24</text>
<text x="41.7" y="18.5">R25</text>
<text x="101.3" y="21">R26</text>
<text x="110.2" y="21">R27</text>
<text x="120.4" y="21">R28</text>
<text x="129.3" y="21">R29</text>
<text x="145.8" y="19.8">R30</text>
<text x="154.7" y="19.8">R31</text>
<text x="164.8" y="19.8">R32</text>
<text x="173.7" y="19.8">R33</text>
<text x="247.4" y="22.3">R34</text>
<text x="256.3" y="22.3">R35</text>
<text x="266.4" y="22.3">R36</text>
<text x="275.3" y="22.3">R37</text>
<text x="56.9" y="27.4">U9</text>
<text x="197.9" y="28.6">U10</text>
<text x="12.4" y="33.7">LED6</text>
<text x="21.3" y="33.7">LED7</text>
<text x="31.5" y="33.7">LED8</text>
<text x="40.4" y="33.7">LED9</text>
<text x="144.5" y="35">LED14</text>
<text x="153.4" y="35">LED15</text>
<text x="163.6" y="35">LED16</text>
<text x="172.5" y="35">LED17</text>
<text x="100.1" y="36.3">LED10</text>
<text x="109" y="36.3">LED11</text>
<text x="119.1" y="36.3">LED12</text>
<text x="128" y="36.3">LED13</text>
<text x="246.1" y="37.5">LED18</text>
<text x="255" y="37.5">LED19</text>
<text x="265.2" y="37.5">LED20</text>
<text x="274.1" y="37.5">LED21</text>
<text x="89.9" y="57.9">R38</text>
<text x="234.7" y="57.9">R39</text>
<text x="150.9" y="96">R44</text>
<text x="159.8" y="96">R45</text>
<text x="169.9" y="96">R46</text>
<text x="178.8" y="96">R47</text>
<text x="15" y="97.2">R40</text>
<text x="23.9" y="97.2">R41</text>
<text x="34" y="97.2">R42</text>
<text x="42.9" y="97.2">R43</text>
<text x="107.7" y="99.8">R48</text>
<text x="116.6" y="99.8">R49</text>
<text x="126.7" y="99.8">R50</text>
<text x="135.6" y="99.8">R51</text>
<text x="257.6" y="98.5">R52</text>
<text x="266.4" y="98.5">R53</text>
<text x="276.6" y="98.5">R54</text>
<text x="285.5" y="98.5">R55</text>
<text x="58.2" y="106.1">U11</text>
<text x="197.9" y="104.8">U12</text>
<text x="13.7" y="112.5">LED22</text>
<text x="22.6" y="112.5">LED23</text>
<text x="32.8" y="112.5">LED24</text>
<text x="41.7" y="112.5">LED25</text>
<text x="149.6" y="111.2">LED26</text>
<text x="158.5" y="111.2">LED27</text>
<text x="168.7" y="111.2">LED28</text>
<text x="177.5" y="111.2">LED29</text>
<text x="256.3" y="113.7">LED34</text>
<text x="265.2" y="113.7">LED35</text>
<text x="275.3" y="113.7">LED36</text>
<text x="284.2" y="113.7">LED37</text>
<text x="106.4" y="115">LED30</text>
<text x="115.3" y="115">LED31</text>
<text x="125.5" y="115">LED32</text>
<text x="134.4" y="115">LED33</text>
<text x="92.5" y="135.3">R56</text>
<text x="230.9" y="134.1">R57</text>
</g>
</svg>
